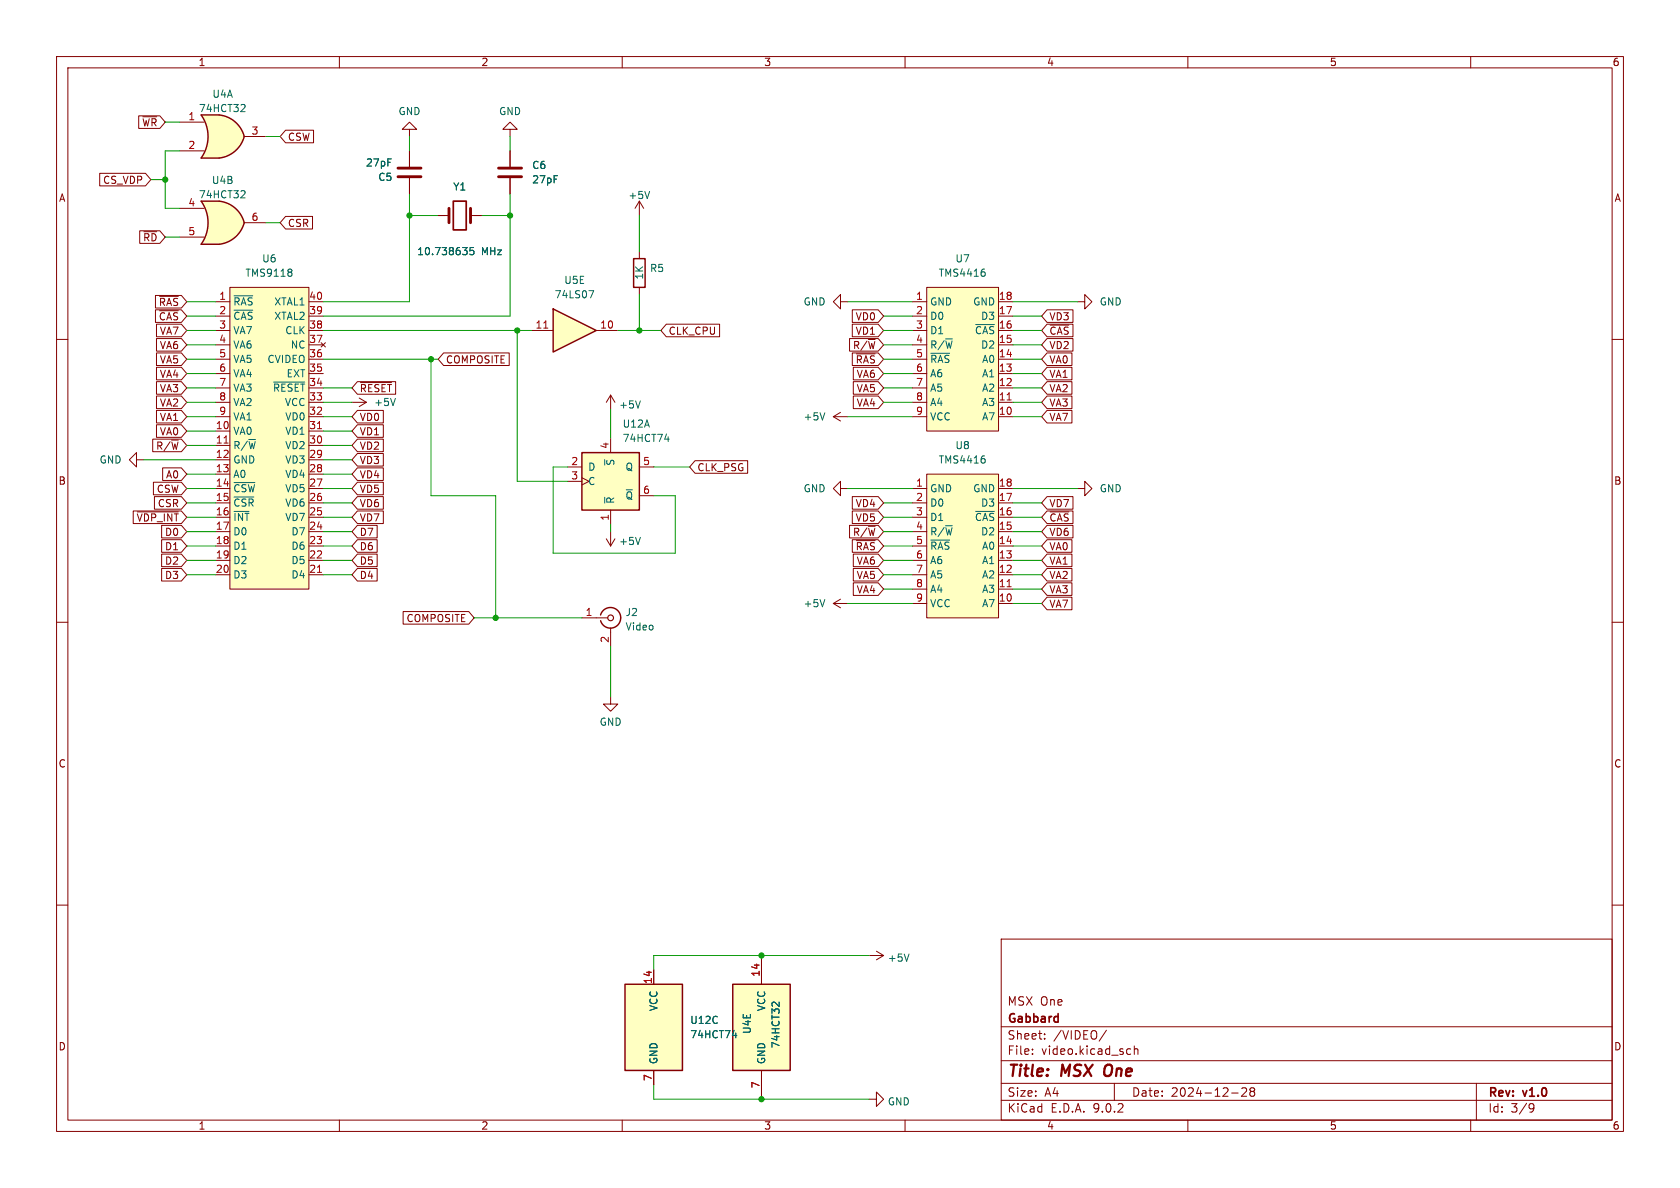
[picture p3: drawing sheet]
<svg xmlns="http://www.w3.org/2000/svg" width="297mm" height="210mm" viewBox="0 0 297 210" stroke-linecap="round" stroke-linejoin="round" font-family="sans-serif">
<g fill="none" stroke="#840000" stroke-width=".18">
<path d="M10 10h277v190h-277zM12 12h273v186h-273zM60 10v2M110 10v2M160 10v2M210 10v2M260 10v2M90.2 26.7v2.8M90.2 31.5v2.8M10 60h2M285 60h2M10 110h2"/>
<path d="M285 110h2M10 160h2M177 166h108v32h-108zM285 160h2M60 198v2M110 198v2M160 198v2M177 194.5h108M177 191.5h108M177 187.5h108M177 181.5h108M182.5 186.3v.1"/>
<path d="M182.5 185.5v.1M184.7 183.6v.1M184.7 182.8v.1M195.6 182.1l-1.3 2M197 191.5v3M199.5 185.4l.4 .1M199.9 186.3l-.4 .1M200.5 185.5l.2-.1 .4 .1 .1 .9M200.5 184.9v1.5M210 198v2M217.7 193.2h1.2M219.5 192.4l.6-.1 .2 .1 .1 .3-.9 1.1h.9"/>
<path d="M221.2 192.9l-.2-.2 .2-.4 .5 .1 .1 .2-.3 .3M221.2 192.9l-.2 .3v.5l.2 .1 .5-.1 .1-.2-.1-.4-.2-.2M221.2 192.9h.3M260 198v2M261 191.5v6.5M270.6 195.1l.5 .1a.99 .99 0 0 1-.4 1.4h-.2M271.2 195.7l-.3 .3h-.3"/>
</g>
<path d="M195.4 188.5a1.5 1.5 0 0 0 0 1.6" fill="none" stroke="#840000" stroke-width=".4"/>
<path d="M88.1 31.2h4.1M88.1 29.7h4.1" fill="none" stroke="#840000" stroke-width=".51"/>
<path d="M129.5 174h10.2v15.2h-10.2z" fill="#ffffc2"/>
<path d="M129.5 174h10.2v15.2h-10.2z" fill="none" stroke="#840000" stroke-width=".25"/>
<path d="M134.6 168.9v5.1M134.6 189.2v5.1" fill="none" stroke="#840000" stroke-width=".18"/>
<path d="M137.7 177.1v.8l-.7-.7-.3-.1-.2 .3" fill="none" stroke="#006464" stroke-width=".18"/>
<path d="M110.5 174h10.1v15.2h-10.1z" fill="#ffffc2"/>
<path d="M110.5 174h10.1v15.2h-10.1z" fill="none" stroke="#840000" stroke-width=".25"/>
<path d="M115.6 171.5v2.5M115.6 189.2v2.6" fill="none" stroke="#840000" stroke-width=".18"/>
<path d="M129.5 183h.8M130.1 182.6v.9" fill="none" stroke="#006464" stroke-width=".18"/>
<path d="M97.8 54.6l7.6 3.8-7.6 3.8z" fill="#ffffc2"/>
<path d="M97.8 54.6l7.6 3.8-7.6 3.8zM112 45.7h2v5.1h-2z" fill="none" stroke="#840000" stroke-width=".25"/>
<g fill="none" stroke="#840000" stroke-width=".18">
<path d="M77.5 38.1h1.9M83.2 38.1h1.9M113 35.6l-.7 1.2M113 35.6l.8 1.2M113 35.6v2.5M94 58.4h3.8M105.4 58.4h3.8M113 44.5v1.2M113 50.8v1.3M190.5 53.3h1.3v-1.2l1.2 1.2-1.2 1.3v-1.3M62.2 71.1h2.6M63.5 70.4l1.3 .7"/>
<path d="M64.8 71.1l-1.3 .8"/>
</g>
<path d="M96.1 58h.8" fill="none" stroke="#a90000" stroke-width=".18"/>
<path d="M114.8 33.8l-.4 1.3M81.8 43.8h.8l-.4 .4M82.5 44.4v.5M83.7 43.8h-.6v.6l.1-.2 .5 .1 .1 .2-.1 .4-.2 .1-.4-.1M104.1 51.4h.9l-.6 1.2M69.9 70.4l-.4 1.3" fill="none" stroke="#006464" stroke-width=".18"/>
<path d="M79.4 36.8v2.6M83.2 36.8v2.6" fill="none" stroke="#840000" stroke-width=".51"/>
<path d="M80.1 35.6h2.3v5h-2.3z" fill="none" stroke="#840000" stroke-width=".3"/>
<path d="M163.8 50.8h12.7v25.4h-12.7z" fill="#ffffc2"/>
<g fill="none" stroke="#840000" stroke-width=".18">
<path d="M72.4 22.9h1.3l-1.3-1.3-1.3 1.3h1.3v1.2M90.2 22.9h1.2l-1.2-1.3-1.3 1.3h1.3v1.2M161.3 53.3h2.5M161.3 55.9h2.5M161.3 58.4h2.5M163.8 50.8h12.7v25.4h-12.7zM176.5 53.3h2.6M176.5 55.9h2.6M176.5 58.4h2.6M161.3 61h2.5M161.3 63.5h2.5M161.3 66h2.5"/>
<path d="M161.3 68.6h2.5M161.3 71.1h2.5M161.3 73.7h2.5M176.5 61h2.6M176.5 63.5h2.6M176.5 66h2.6M176.5 68.6h2.6M176.5 71.1h2.6M176.5 73.7h2.6"/>
</g>
<path d="M172.5 57.4h3.3M174.1 48.1l.1 .2-.1 .5M164.6 62.5h3.3" fill="none" stroke="#006464" stroke-width=".18"/>
<path d="M178 70.7h.8" fill="none" stroke="#a90000" stroke-width=".18"/>
<path d="M40.6 50.8h14v53.3h-14z" fill="#ffffc2"/>
<g fill="none" stroke="#840000" stroke-width=".18">
<path d="M72.4 26.7v2.8M72.4 31.5v2.8M38.1 53.3h2.5M38.1 55.9h2.5M38.1 58.4h2.5M40.6 50.8h14v53.3h-14zM54.6 53.3h2.5M54.6 55.9h2.5M54.6 58.4h2.5M38.1 61h2.5M38.1 63.5h2.5M38.1 66h2.5"/>
<path d="M38.1 68.6h2.5M38.1 71.1h2.5M38.1 73.7h2.5M38.1 76.2h2.5M38.1 78.7h2.5M54.6 61h2.5M54.6 63.5h2.5M54.6 66h2.5M54.6 68.6h2.5M54.6 71.1h2.5M54.6 73.7h2.5M54.6 76.2h2.5"/>
<path d="M54.6 78.7h2.5M56.8 60.6l.7 .7M57.5 60.6l-.7 .7M38.1 81.3h2.5M38.1 83.8h2.5M38.1 86.4h2.5M38.1 88.9h2.5M38.1 91.4h2.5M38.1 94h2.5M38.1 96.5h2.5M38.1 99.1h2.5M54.6 81.3h2.5"/>
<path d="M54.6 83.8h2.5M54.6 86.4h2.5M54.6 88.9h2.5M54.6 91.4h2.5M54.6 94h2.5M54.6 96.5h2.5M54.6 99.1h2.5M38.1 101.6h2.5M54.6 101.6h2.5"/>
</g>
<path d="M41.4 52.3h3.3M41.4 54.8h3.3M51.5 47.6l.1 .2-.1 .3M51.5 48.2l.1 .2-.1 .4M48.4 67.5h5.5M41.4 85.3h3.7M41.4 87.9h3.5" fill="none" stroke="#006464" stroke-width=".18"/>
<path d="M39.6 78.3h.7M56.1 75.8h.7M56.1 101.2h.7" fill="none" stroke="#a90000" stroke-width=".18"/>
<path d="M70.4 31.2h4M70.4 29.7h4" fill="none" stroke="#840000" stroke-width=".51"/>
<path d="M35.6 35.6h3.1M35.6 43.2h3.1" fill="none" stroke="#ffffc2" stroke-width=".18"/>
<g fill="#ffffc2" stroke="#ffffc2" stroke-width=".18">
<path d="M38.2 38l5 1.4a5.2 5.2 0 0 1-4.4 3.8z"/>
<path d="M38.8 35.6a5.1 5.1 0 0 1 4.4 3.8l-5 1.3z"/>
</g>
<path d="M35.6 35.6h3.1v7.6h-3.1a6.7 6.7 0 0 0 0-7.6z" fill="#ffffc2"/>
<path d="M38.7 35.6h-3.1a6.6 6.6 0 0 1 0 7.6h3.1M38.8 35.6a5.1 5.1 0 0 1 4.4 3.8 5.2 5.2 0 0 1-4.4 3.8" fill="none" stroke="#840000" stroke-width=".25"/>
<path d="M31.7 36.8h4.4M43.2 39.4h3.8M31.7 41.9h4.4" fill="none" stroke="#840000" stroke-width=".18"/>
<path d="M43.1 33.7l.2 .2v.4l-.8 .7h.8" fill="none" stroke="#006464" stroke-width=".18"/>
<path d="M35.6 20.3h3.1M35.6 27.9h3.1" fill="none" stroke="#ffffc2" stroke-width=".18"/>
<g fill="#ffffc2" stroke="#ffffc2" stroke-width=".18">
<path d="M38.2 22.8l5 1.3a5.2 5.2 0 0 1-4.4 3.8z"/>
<path d="M38.8 20.3a5.1 5.1 0 0 1 4.4 3.8l-5 1.3z"/>
</g>
<path d="M35.6 20.3h3.1v7.6h-3.1a6.7 6.7 0 0 0 0-7.6z" fill="#ffffc2"/>
<path d="M38.7 20.3h-3.1a6.6 6.6 0 0 1 0 7.6h3.1M38.8 20.3a5.1 5.1 0 0 1 4.4 3.8 5.2 5.2 0 0 1-4.4 3.8" fill="none" stroke="#840000" stroke-width=".25"/>
<path d="M31.7 21.6h4.4M31.7 26.7h4.4M43.2 24.1h3.8" fill="none" stroke="#840000" stroke-width=".18"/>
<path d="M43.1 18.5l.2 .2v.3l-.8 .7h.8" fill="none" stroke="#006464" stroke-width=".18"/>
<path d="M163.8 83.8h12.7v25.4h-12.7z" fill="#ffffc2"/>
<g fill="none" stroke="#840000" stroke-width=".18">
<path d="M147.3 73.7l1.3 .7M147.3 73.7h2.6M148.6 72.9l-1.3 .8M161.3 86.4h2.5M161.3 88.9h2.5M161.3 91.4h2.5M161.3 94h2.5M161.3 96.5h2.5M161.3 99.1h2.5M163.8 83.8h12.7v25.4h-12.7zM176.5 86.4h2.6M176.5 88.9h2.6"/>
<path d="M176.5 91.4h2.6M176.5 94h2.6M176.5 96.5h2.6M176.5 99.1h2.6M161.3 101.6h2.5M161.3 104.1h2.5M161.3 106.7h2.5M176.5 101.6h2.6M176.5 104.1h2.6M176.5 106.7h2.6"/>
</g>
<path d="M145.8 73l-.4 1.2M164.6 95.5h3.3M172.5 90.4h3.3M174.1 81.1l.1 .2-.1 .5" fill="none" stroke="#006464" stroke-width=".18"/>
<path d="M178 103.7h.8" fill="none" stroke="#a90000" stroke-width=".18"/>
<path d="M102.9 80h10.1v10.2h-10.1z" fill="#ffffc2"/>
<path d="M102.9 80h10.1v10.2h-10.1zM106.2 108.7a1.81 1.81 0 0 1 2.8-1 1.81 1.81 0 0 1 0 3 1.81 1.81 0 0 1-2.8-1" fill="none" stroke="#840000" stroke-width=".25"/>
<g fill="none" stroke="#840000" stroke-width=".18">
<path d="M17.6 30.6h8.1l1 1.2-1 1.1h-8.1zM24.5 20.5h3.8l.9 1.1-.9 1.1h-3.8zM25.2 20.6h2.5M50.5 23h4.9v2.2h-4.9l-1-1.1zM50.5 38.3h4.7v2.2h-4.7l-1-1.1zM72.4 26.7v2.8M72.4 31.5v2.8M77.5 38.1h1.2M83.8 38.1h1.3M90.2 26.7v2.8M90.2 31.5v2.8M24.7 40.8h3.6l.9 1.1-.9 1.1h-3.6z"/>
<path d="M25.4 41h2.3M27.5 54.8h4.6l.9 1.1-.9 1.1h-4.6zM27.5 52.2h4.6l.9 1.1-.9 1.2h-4.6zM27.7 57.3h4.4l.9 1.1-.9 1.1h-4.4zM27.7 59.8h4.4l.9 1.2-.9 1.1h-4.4zM28.2 54.9h3.3M28.2 52.4h3.3M117.8 57.3h9.4v2.2h-9.4l-1-1.1zM148.6 53.3v-1.2l-1.3 1.2 1.3 1.3v-1.3h1.3M150.2 59.8h5.1l.9 1.2-.9 1.1h-5.1zM150.7 57.3h4.6l.9 1.1-.9 1.1h-4.6zM150.7 54.8h4.6l.9 1.1-.9 1.1h-4.6z"/>
<path d="M185.1 59.8h4.6v2.3h-4.6l-1-1.1zM185.1 57.3h4.6v2.2h-4.6l-1-1.1zM185.1 54.8h4.6v2.2h-4.6l-1-1.1zM185.6 57.5h3.4M27 77.6h5.1l.9 1.1-.9 1.2h-5.1zM27.7 70h4.4l.9 1.1-.9 1.1h-4.4zM27.7 72.5h4.4l.9 1.2-.9 1.1h-4.4zM27.7 67.5h4.4l.9 1.1-.9 1.1h-4.4zM27.7 75.1h4.4l.9 1.1-.9 1.1h-4.4zM27.7 62.4h4.4l.9 1.1-.9 1.1h-4.4zM27.7 64.9h4.4l.9 1.1-.9 1.2h-4.4zM63.2 77.6h4.6v2.3h-4.6l-1-1.2z"/>
<path d="M63.2 72.5h4.6v2.3h-4.6l-1-1.1zM63.2 75.1h4.6v2.2h-4.6l-1-1.1zM63.2 67.5h6.7v2.2h-6.7l-1-1.1zM63.7 67.6h5.5M78.4 62.4h11.6v2.2h-11.6l-.9-1.1zM107.9 69.9v2.5M107.9 77.5v2.5M107.9 69.9l-.7 1.2M107.9 69.9l.8 1.2M150.7 62.4h4.6l.9 1.1-.9 1.1h-4.6zM150.9 64.9h4.4l.9 1.1-.9 1.2h-4.4zM150.9 70h4.4l.9 1.1-.9 1.1h-4.4z"/>
<path d="M150.9 67.5h4.4l.9 1.1-.9 1.1h-4.4zM151.4 62.5h3.3M185.1 62.4h4.4v2.2h-4.4l-1-1.1zM185.1 64.9h4.4v2.3h-4.4l-1-1.2zM185.1 70h4.4v2.2h-4.4l-1-1.1zM185.1 67.5h4.4v2.2h-4.4l-1-1.1zM185.1 72.5h4.4v2.3h-4.4l-1-1.1zM23.6 90.3h8.5l.9 1.1-.9 1.2h-8.5zM24.1 81.3v-1.3l-1.2 1.3 1.2 1.3v-1.3h1.3M24.3 90.5h7.2M27.1 85.2h5l.9 1.2-.9 1.1h-5zM27.3 87.8h4.8l.9 1.1-.9 1.1h-4.8z"/>
<path d="M28.6 97.9h3.5l.9 1.2-.9 1.1h-3.5zM28.6 92.9h3.5l.9 1.1-.9 1.1h-3.5zM28.6 95.4h3.5l.9 1.1-.9 1.1h-3.5zM28.8 82.7h3.3l.9 1.1-.9 1.1h-3.3zM63.2 82.7h4.6v2.2h-4.6l-1-1.1zM63.2 92.9h3.5v2.2h-3.5l-1-1.1zM63.2 87.8h4.6v2.2h-4.6l-1-1.1zM63.2 85.2h4.6v2.3h-4.6l-1-1.1zM63.2 80.2h4.6v2.2h-4.6l-1-1.1zM63.2 90.3h4.6v2.3h-4.6l-1-1.2zM63.2 95.4h3.5v2.2h-3.5l-1-1.1zM63.2 97.9h3.5v2.3h-3.5l-1-1.1z"/>
<path d="M100.3 82.6h2.6M100.3 85.1h2.6M102.9 84.5l1.2 .6-1.2 .6M107.2 95.3l.7 1.2M107.9 90.2v2.5M107.9 94v2.5M108.7 95.3l-.8 1.2M113 82.6h2.6M113 87.6h2.6M122.9 81.4h9.3v2.3h-9.3l-1-1.1zM148.6 86.4v-1.3l-1.3 1.3 1.3 1.2v-1.2h1.3M150.2 92.9h5.1l.9 1.1-.9 1.1h-5.1z"/>
<path d="M150.7 95.4h4.6l.9 1.1-.9 1.1h-4.6zM150.7 87.8h4.6l.9 1.1-.9 1.1h-4.6zM150.7 90.3h4.6l.9 1.1-.9 1.2h-4.6zM150.9 97.9h4.4l.9 1.2-.9 1.1h-4.4zM151.4 95.6h3.3M185.1 92.9h4.6v2.2h-4.6l-1-1.1zM185.1 87.8h4.6v2.2h-4.6l-1-1.1zM185.1 97.9h4.4v2.3h-4.4l-1-1.1zM185.1 95.4h4.4v2.2h-4.4l-1-1.1zM185.1 90.3h4.6v2.3h-4.6l-1-1.2zM185.6 90.5h3.4M190.5 86.4h1.3v-1.3l1.2 1.3-1.2 1.2v-1.2"/>
<path d="M28.6 100.5h3.5l.9 1.1-.9 1.1h-3.5zM63.2 100.5h3.5v2.2h-3.5l-1-1.1zM71.3 108.1h11.6l.9 1.1-.9 1.1h-11.6zM102.9 109.2h4.5M107.9 111v3.3M147.3 106.7l1.3 .7M147.3 106.7h2.6M148.6 105.9l-1.3 .8M150.9 103h4.4l.9 1.1-.9 1.2h-4.4zM150.9 100.5h4.4l.9 1.1-.9 1.1h-4.4zM185.1 105.6h4.4v2.2h-4.4l-1-1.1zM185.1 100.5h4.4v2.2h-4.4l-1-1.1z"/>
<path d="M185.1 103h4.4v2.3h-4.4l-1-1.2zM107.9 123.2v1.3h1.3l-1.3 1.2-1.2-1.2h1.2M115.6 171.5v2.5M134.6 168.9v5.1M153.7 168.9h2.5M154.9 168.1l1.3 .8M156.2 168.9l-1.3 .8M115.6 189.2v2.6M134.6 189.2v5.1M153.7 194.3h1.2v-1.3l1.3 1.3-1.3 1.3v-1.3"/>
</g>
<g fill="none" stroke="#006464" stroke-width=".18">
<path d="M81.8 43.8h.8l-.4 .4M82.5 44.4v.5M83.7 43.8h-.6v.6l.1-.2 .5 .1 .1 .2-.1 .4-.2 .1-.4-.1M113.2 70.9l-.4 1.2M117.5 77.6h.8M118.1 77.2v.8M106.9 87.9v1M113.2 95l-.4 1.3M145.8 106l-.4 1.3M137.7 177.1v.8l-.7-.7-.3-.1-.2 .3M160.7 168.7l-.4 1.2M129.5 183h.8"/>
<path d="M130.1 182.6v.9"/>
</g>
<circle cx="108" cy="109.2" r=".51" fill="none" stroke="#840000" stroke-width=".2"/>
<g fill="none" stroke="#009600" stroke-width=".18">
<path d="M26.7 31.8h2.5M29.2 21.6h2.5M31.7 26.7h-2.5v10.1h2.5M47 39.4h2.5M47 24.1h2.5M72.4 34.3v19h-15.3M72.4 24.1v2.6M72.4 38.1h5.1M85.1 38.1h5.1M90.2 34.3v21.6h-33.1M90.2 24.1v2.6M113 38.1v6.4"/>
<path d="M29.2 41.9h2.5M33 58.4h5.1M33 55.9h5.1M33 53.3h5.1M57.1 58.4h36.9M91.4 58.4v26.7h8.9M109.2 58.4h7.6M113 52.1v6.3M149.9 53.3h11.4M156.2 58.4h5.1M156.2 55.9h5.1M179.1 58.4h5"/>
<path d="M179.1 55.9h5M179.1 53.3h11.4M33 63.5h5.1M33 68.6h5.1M33 61h5.1M33 73.7h5.1M33 66h5.1M33 71.1h5.1M33 78.7h5.1M33 76.2h5.1M57.1 63.5h20.4M57.1 68.6h5.1"/>
<path d="M57.1 73.7h5.1M57.1 71.1h5.1M57.1 78.7h5.1M57.1 76.2h5.1M76.2 63.5v24.1h11.4v21.6M107.9 72.4v5.1M149.9 73.7h11.4M156.2 63.5h5.1M156.2 68.6h5.1M156.2 61h5.1M156.2 66h5.1M156.2 71.1h5.1"/>
<path d="M179.1 63.5h5M179.1 68.6h5M179.1 61h5M179.1 73.7h5M179.1 66h5M179.1 71.1h5M25.4 81.3h12.7M33 88.9h5.1M33 91.4h5.1M33 86.4h5.1M33 83.8h5.1M33 94h5.1"/>
<path d="M33 99.1h5.1M33 96.5h5.1M57.1 88.9h5.1M57.1 91.4h5.1M57.1 86.4h5.1M57.1 83.8h5.1M57.1 81.3h5.1M57.1 94h5.1M57.1 99.1h5.1M57.1 96.5h5.1M100.3 82.6h-2.5v15.2h21.6v-10.2h-3.8M107.9 92.7v1.3"/>
<path d="M115.6 82.6h6.3M149.9 86.4h11.4M156.2 88.9h5.1M156.2 91.4h5.1M156.2 94h5.1M156.2 99.1h5.1M156.2 96.5h5.1M179.1 88.9h5M179.1 91.4h5M179.1 86.4h11.4M179.1 94h5M179.1 99.1h5"/>
<path d="M179.1 96.5h5M33 101.6h5.1M57.1 101.6h5.1M83.8 109.2h19.1M107.9 114.3v8.9M149.9 106.7h11.4M156.2 101.6h5.1M156.2 104.1h5.1M179.1 101.6h5M179.1 104.1h5M179.1 106.7h5M153.7 168.9h-38.1v2.6"/>
<path d="M115.6 191.8v2.5h38.1"/>
</g>
<g fill="#009600" stroke="#009600" stroke-width=".18">
<circle cx="134.6" cy="168.9" r=".46"/>
<circle cx="87.6" cy="109.2" r=".46"/>
<circle cx="134.6" cy="194.3" r=".46"/>
<circle cx="90.2" cy="38.1" r=".46"/>
<circle cx="91.4" cy="58.4" r=".46"/>
<circle cx="76.2" cy="63.5" r=".46"/>
<circle cx="72.4" cy="38.1" r=".46"/>
<circle cx="29.2" cy="31.8" r=".46"/>
<circle cx="113" cy="58.4" r=".46"/>
</g>
<g font-size="2.8" fill="#840000">
<text x="178" y="190.9">Title:</text>
<text x="187.7" y="190.9">MSX</text>
<text x="196.1" y="190.9">One</text>
</g>
<g font-size="2.1" fill="#840000">
<text x="178" y="178">MSX One</text>
<text x="178" y="184">Sheet:</text>
<text x="178" y="181.2">Gabbard</text>
<text x="186.2" y="184">/VIDEO/</text>
<text x="178" y="186.7">File:</text>
<text x="184.1" y="186.7">video.kicad_sch</text>
<text x="178" y="196.9">KiCad</text>
<text x="178" y="194.1">Size:</text>
<text x="184.7" y="194.1">A4</text>
<text x="185.7" y="196.9">E.D.A.</text>
<text x="193.3" y="196.9">9.0.2</text>
<text x="200" y="194.1">Date:</text>
<text x="207" y="194.1">2024-12-28</text>
<text x="263" y="194.3">Rev:</text>
<text x="263" y="196.9">Id:</text>
<text x="267.1" y="196.9">3/9</text>
<text x="269.4" y="194.3">v1.0</text>
</g>
<g font-size="1.8" fill="#840000">
<text x="35" y="11.9">1</text>
<text x="85" y="11.9">2</text>
<text x="135" y="11.9">3</text>
<text x="185" y="11.9">4</text>
<text x="235" y="11.9">5</text>
<text x="285" y="11.9">6</text>
<text x="25" y="22.5">~{WR}</text>
<text x="50.8" y="25.1">CSW</text>
<text x="10.3" y="35.9">A</text>
<text x="18.1" y="32.7">CS_VDP</text>
<text x="285.3" y="35.9">A</text>
<text x="50.8" y="40.3">CSR</text>
<text x="25.2" y="42.9">~{RD}</text>
<text x="28" y="56.8">~{CAS}</text>
<text x="28" y="54.3">~{RAS}</text>
<text x="28.2" y="59.4">VA7</text>
<text x="118.1" y="59.4">CLK_CPU</text>
<text x="151.2" y="59.4">VD1</text>
<text x="151.2" y="56.8">VD0</text>
<text x="185.4" y="59.4">~{CAS}</text>
<text x="185.4" y="56.8">VD3</text>
<text x="28.2" y="61.9">VA6</text>
<text x="28.2" y="64.5">VA5</text>
<text x="78.7" y="64.5">COMPOSITE</text>
<text x="150.7" y="61.9">R/~{W}</text>
<text x="151.2" y="64.5">~{RAS}</text>
<text x="185.4" y="61.9">VD2</text>
<text x="185.4" y="64.5">VA0</text>
<text x="28.2" y="69.5">VA3</text>
<text x="28.2" y="67">VA4</text>
<text x="63.5" y="69.5">~{RESET}</text>
<text x="151.4" y="67">VA6</text>
<text x="151.4" y="69.5">VA5</text>
<text x="185.4" y="67">VA1</text>
<text x="185.4" y="69.5">VA2</text>
<text x="28.2" y="72.1">VA2</text>
<text x="28.2" y="74.6">VA1</text>
<text x="28.2" y="77.2">VA0</text>
<text x="63.5" y="74.6">VD0</text>
<text x="63.5" y="77.2">VD1</text>
<text x="151.4" y="72.1">VA4</text>
<text x="185.4" y="72.1">VA3</text>
<text x="185.4" y="74.6">VA7</text>
<text x="27.5" y="79.7">R/~{W}</text>
<text x="63.5" y="79.7">VD2</text>
<text x="63.5" y="82.2">VD3</text>
<text x="123.2" y="83.5">CLK_PSG</text>
<text x="10.3" y="85.9">B</text>
<text x="27.6" y="87.3">CSW</text>
<text x="27.8" y="89.9">CSR</text>
<text x="29.2" y="84.8">A0</text>
<text x="63.5" y="84.8">VD4</text>
<text x="63.5" y="89.9">VD6</text>
<text x="63.5" y="87.3">VD5</text>
<text x="151.2" y="89.9">VD4</text>
<text x="185.4" y="89.9">VD7</text>
<text x="285.3" y="85.9">B</text>
<text x="24" y="92.4">~{VDP_INT}</text>
<text x="29.1" y="94.9">D0</text>
<text x="63.5" y="94.9">D7</text>
<text x="63.5" y="92.4">VD7</text>
<text x="150.7" y="94.9">R/~{W}</text>
<text x="151.2" y="92.4">VD5</text>
<text x="185.4" y="94.9">VD6</text>
<text x="185.4" y="92.4">~{CAS}</text>
<text x="29.1" y="100">D2</text>
<text x="29.1" y="97.5">D1</text>
<text x="63.5" y="97.5">D6</text>
<text x="63.5" y="100">D5</text>
<text x="151.2" y="97.5">~{RAS}</text>
<text x="151.4" y="100">VA6</text>
<text x="185.4" y="100">VA1</text>
<text x="185.4" y="97.5">VA0</text>
<text x="29.1" y="102.6">D3</text>
<text x="63.5" y="102.6">D4</text>
<text x="151.4" y="105.1">VA4</text>
<text x="151.4" y="102.6">VA5</text>
<text x="185.4" y="107.6">VA7</text>
<text x="185.4" y="102.6">VA2</text>
<text x="185.4" y="105.1">VA3</text>
<text x="71.8" y="110.2">COMPOSITE</text>
<text x="10.3" y="135.9">C</text>
<text x="285.3" y="135.9">C</text>
<text x="10.3" y="185.9">D</text>
<text x="285.3" y="185.9">D</text>
<text x="35" y="199.9">1</text>
<text x="85" y="199.9">2</text>
<text x="135" y="199.9">3</text>
<text x="185" y="199.9">4</text>
<text x="235" y="199.9">5</text>
<text x="285" y="199.9">6</text>
</g>
<g font-size="1.8" fill="#006464">
<text x="37.5" y="17.5">U4A</text>
<text x="35.1" y="20">74HCT32</text>
<text x="70.4" y="20.6">GND</text>
<text x="88.1" y="20.6">GND</text>
<text x="64.6" y="29.6">27pF</text>
<text x="35.1" y="35.3">74HCT32</text>
<text x="37.4" y="32.7">U4B</text>
<text x="66.8" y="32.2">C5</text>
<text x="80" y="33.9">Y1</text>
<text x="94" y="30.1">C6</text>
<text x="94" y="32.6">27pF</text>
<text x="111" y="35.4">+5V</text>
<text x="46.3" y="46.6">U6</text>
<text x="73.6" y="45.3">10.738635</text>
<text x="85.1" y="45.3">MHz</text>
<text x="168.8" y="46.6">U7</text>
<text x="43.3" y="49.1">TMS9118</text>
<text x="98" y="52.9">74LS07</text>
<text x="99.7" y="50.4">U5E</text>
<text x="113.9" y="49.5" transform="rotate(-90 113.9 49.5)">1K</text>
<text x="114.8" y="48.3">R5</text>
<text x="165.8" y="49.1">TMS4416</text>
<text x="41.1" y="54.2">~{RAS}</text>
<text x="41.1" y="56.7">~{CAS}</text>
<text x="41.1" y="59.3">VA7</text>
<text x="48.4" y="54.2">XTAL1</text>
<text x="48.4" y="56.7">XTAL2</text>
<text x="50.3" y="59.3">CLK</text>
<text x="142" y="54.2">GND</text>
<text x="164.3" y="54.2">GND</text>
<text x="164.3" y="56.7">D0</text>
<text x="164.3" y="59.3">D1</text>
<text x="171.9" y="54.2">GND</text>
<text x="172.3" y="59.3">~{CAS}</text>
<text x="173.3" y="56.7">D3</text>
<text x="194.3" y="54.2">GND</text>
<text x="41.1" y="61.8">VA6</text>
<text x="41.1" y="64.4">VA5</text>
<text x="47.2" y="64.4">CVIDEO</text>
<text x="51.3" y="61.8">NC</text>
<text x="164.3" y="61.8">R/~{W}</text>
<text x="164.3" y="64.4">~{RAS}</text>
<text x="173.3" y="61.8">D2</text>
<text x="173.5" y="64.4">A0</text>
<text x="41.1" y="66.9">VA4</text>
<text x="41.1" y="69.4">VA3</text>
<text x="41.1" y="72">VA2</text>
<text x="48.2" y="69.4">~{RESET}</text>
<text x="50.3" y="72">VCC</text>
<text x="50.6" y="66.9">EXT</text>
<text x="66" y="72">+5V</text>
<text x="164.3" y="66.9">A6</text>
<text x="164.3" y="69.4">A5</text>
<text x="164.3" y="72">A4</text>
<text x="173.5" y="66.9">A1</text>
<text x="173.5" y="69.4">A2</text>
<text x="173.5" y="72">A3</text>
<text x="41.1" y="74.5">VA1</text>
<text x="41.1" y="77.1">VA0</text>
<text x="50.3" y="74.5">VD0</text>
<text x="50.3" y="77.1">VD1</text>
<text x="109.4" y="72.4">+5V</text>
<text x="110" y="75.8">U12A</text>
<text x="142" y="74.5">+5V</text>
<text x="164.3" y="74.5">VCC</text>
<text x="173.5" y="74.5">A7</text>
<text x="17.5" y="82.1">GND</text>
<text x="41.1" y="79.6">R/~{W}</text>
<text x="41.1" y="82.1">GND</text>
<text x="50.3" y="79.6">VD2</text>
<text x="50.3" y="82.1">VD3</text>
<text x="103.9" y="83.4">D</text>
<text x="108.8" y="82.4" transform="rotate(-90 108.8 82.4)">~{S}</text>
<text x="110" y="78.3">74HCT74</text>
<text x="110.5" y="83.4">Q</text>
<text x="165.8" y="82.1">TMS4416</text>
<text x="168.8" y="79.6">U8</text>
<text x="41.1" y="84.7">A0</text>
<text x="41.1" y="87.2">~{CSW}</text>
<text x="41.1" y="89.8">~{CSR}</text>
<text x="50.3" y="84.7">VD4</text>
<text x="50.3" y="87.2">VD5</text>
<text x="50.3" y="89.8">VD6</text>
<text x="103.9" y="86">C</text>
<text x="108.8" y="89.2" transform="rotate(-90 108.8 89.2)">~{R}</text>
<text x="110.5" y="88.5">~{Q}</text>
<text x="142" y="87.2">GND</text>
<text x="164.3" y="87.2">GND</text>
<text x="164.3" y="89.8">D0</text>
<text x="171.9" y="87.2">GND</text>
<text x="173.3" y="89.8">D3</text>
<text x="194.3" y="87.2">GND</text>
<text x="41.1" y="92.3">~{INT}</text>
<text x="41.1" y="94.8">D0</text>
<text x="50.3" y="92.3">VD7</text>
<text x="51.4" y="94.8">D7</text>
<text x="164.3" y="92.3">D1</text>
<text x="164.3" y="94.8">R/~{W}</text>
<text x="172.3" y="92.3">~{CAS}</text>
<text x="173.3" y="94.8">D2</text>
<text x="41.1" y="97.4">D1</text>
<text x="41.1" y="99.9">D2</text>
<text x="51.4" y="97.4">D6</text>
<text x="51.4" y="99.9">D5</text>
<text x="109.4" y="96.5">+5V</text>
<text x="164.3" y="97.4">~{RAS}</text>
<text x="164.3" y="99.9">A6</text>
<text x="173.5" y="97.4">A0</text>
<text x="173.5" y="99.9">A1</text>
<text x="41.1" y="102.5">D3</text>
<text x="51.4" y="102.5">D4</text>
<text x="142" y="107.5">+5V</text>
<text x="164.3" y="102.5">A5</text>
<text x="164.3" y="105">A4</text>
<text x="164.3" y="107.5">VCC</text>
<text x="173.5" y="102.5">A2</text>
<text x="173.5" y="105">A3</text>
<text x="173.5" y="107.5">A7</text>
<text x="110.5" y="109.1">J2</text>
<text x="110.5" y="111.6">Video</text>
<text x="105.9" y="128.5">GND</text>
<text x="156.9" y="170.2">+5V</text>
<text x="116.4" y="178.8" transform="rotate(-90 116.4 178.8)">VCC</text>
<text x="135.5" y="178.8" transform="rotate(-90 135.5 178.8)">VCC</text>
<text x="121.9" y="181.2">U12C</text>
<text x="121.9" y="183.7">74HCT74</text>
<text x="132.9" y="182.9" transform="rotate(-90 132.9 182.9)">U4E</text>
<text x="138" y="185.4" transform="rotate(-90 138 185.4)">74HCT32</text>
<text x="116.4" y="188.2" transform="rotate(-90 116.4 188.2)">GND</text>
<text x="135.5" y="188.2" transform="rotate(-90 135.5 188.2)">GND</text>
<text x="156.9" y="195.6">GND</text>
</g>
<g font-size="1.8" fill="#a90000">
<text x="33.2" y="21.3">1</text>
<text x="44.4" y="23.9">3</text>
<text x="33.2" y="26.4">2</text>
<text x="33.2" y="36.6">4</text>
<text x="33.2" y="41.7">5</text>
<text x="44.4" y="39.1">6</text>
<text x="38.7" y="53.1">1</text>
<text x="54.6" y="53.1">40</text>
<text x="161.9" y="53.1">1</text>
<text x="176.5" y="53.1">18</text>
<text x="38.7" y="55.6">2</text>
<text x="38.7" y="58.2">3</text>
<text x="54.6" y="55.6">39</text>
<text x="54.6" y="58.2">38</text>
<text x="94.6" y="58.2">11</text>
<text x="106" y="58.2">10</text>
<text x="161.9" y="55.6">2</text>
<text x="161.9" y="58.2">3</text>
<text x="176.5" y="55.6">17</text>
<text x="176.5" y="58.2">16</text>
<text x="38.7" y="60.7">4</text>
<text x="38.7" y="63.2">5</text>
<text x="38.7" y="65.8">6</text>
<text x="54.6" y="60.7">37</text>
<text x="54.6" y="63.2">36</text>
<text x="54.6" y="65.8">35</text>
<text x="161.9" y="60.7">4</text>
<text x="161.9" y="63.2">5</text>
<text x="161.9" y="65.8">6</text>
<text x="176.5" y="60.7">15</text>
<text x="176.5" y="63.2">14</text>
<text x="176.5" y="65.8">13</text>
<text x="38.7" y="68.3">7</text>
<text x="38.7" y="70.9">8</text>
<text x="54.6" y="68.3">34</text>
<text x="54.6" y="70.9">33</text>
<text x="161.9" y="68.3">7</text>
<text x="161.9" y="70.9">8</text>
<text x="176.5" y="68.3">12</text>
<text x="176.5" y="70.9">11</text>
<text x="38.1" y="75.9">10</text>
<text x="38.7" y="73.4">9</text>
<text x="54.6" y="73.4">32</text>
<text x="54.6" y="75.9">31</text>
<text x="161.9" y="73.4">9</text>
<text x="176.5" y="73.4">10</text>
<text x="38.1" y="78.5">11</text>
<text x="38.1" y="81">12</text>
<text x="38.1" y="83.6">13</text>
<text x="54.6" y="78.5">30</text>
<text x="54.6" y="81">29</text>
<text x="54.6" y="83.6">28</text>
<text x="100.9" y="82.3">2</text>
<text x="107.7" y="79.4" transform="rotate(-90 107.7 79.4)">4</text>
<text x="113.6" y="82.3">5</text>
<text x="38.1" y="86.1">14</text>
<text x="38.1" y="88.6">15</text>
<text x="54.6" y="86.1">27</text>
<text x="54.6" y="88.6">26</text>
<text x="100.9" y="84.8">3</text>
<text x="113.6" y="87.4">6</text>
<text x="161.9" y="86.1">1</text>
<text x="161.9" y="88.6">2</text>
<text x="176.5" y="86.1">18</text>
<text x="176.5" y="88.6">17</text>
<text x="38.1" y="91.2">16</text>
<text x="38.1" y="93.7">17</text>
<text x="54.6" y="91.2">25</text>
<text x="54.6" y="93.7">24</text>
<text x="107.7" y="92.1" transform="rotate(-90 107.7 92.1)">1</text>
<text x="161.9" y="91.2">3</text>
<text x="161.9" y="93.7">4</text>
<text x="176.5" y="91.2">16</text>
<text x="176.5" y="93.7">15</text>
<text x="38.1" y="96.3">18</text>
<text x="38.1" y="98.8">19</text>
<text x="38.1" y="101.3">20</text>
<text x="54.6" y="96.3">23</text>
<text x="54.6" y="98.8">22</text>
<text x="54.6" y="101.3">21</text>
<text x="161.9" y="96.3">5</text>
<text x="161.9" y="98.8">6</text>
<text x="161.9" y="101.3">7</text>
<text x="176.5" y="96.3">14</text>
<text x="176.5" y="98.8">13</text>
<text x="176.5" y="101.3">12</text>
<text x="161.9" y="103.9">8</text>
<text x="161.9" y="106.4">9</text>
<text x="176.5" y="103.9">11</text>
<text x="176.5" y="106.4">10</text>
<text x="103.4" y="109">1</text>
<text x="107.7" y="113.7" transform="rotate(-90 107.7 113.7)">2</text>
<text x="134.4" y="172.8" transform="rotate(-90 134.4 172.8)">14</text>
<text x="115.3" y="174" transform="rotate(-90 115.3 174)">14</text>
<text x="115.3" y="191.2" transform="rotate(-90 115.3 191.2)">7</text>
<text x="134.4" y="192.5" transform="rotate(-90 134.4 192.5)">7</text>
</g>
</svg>
